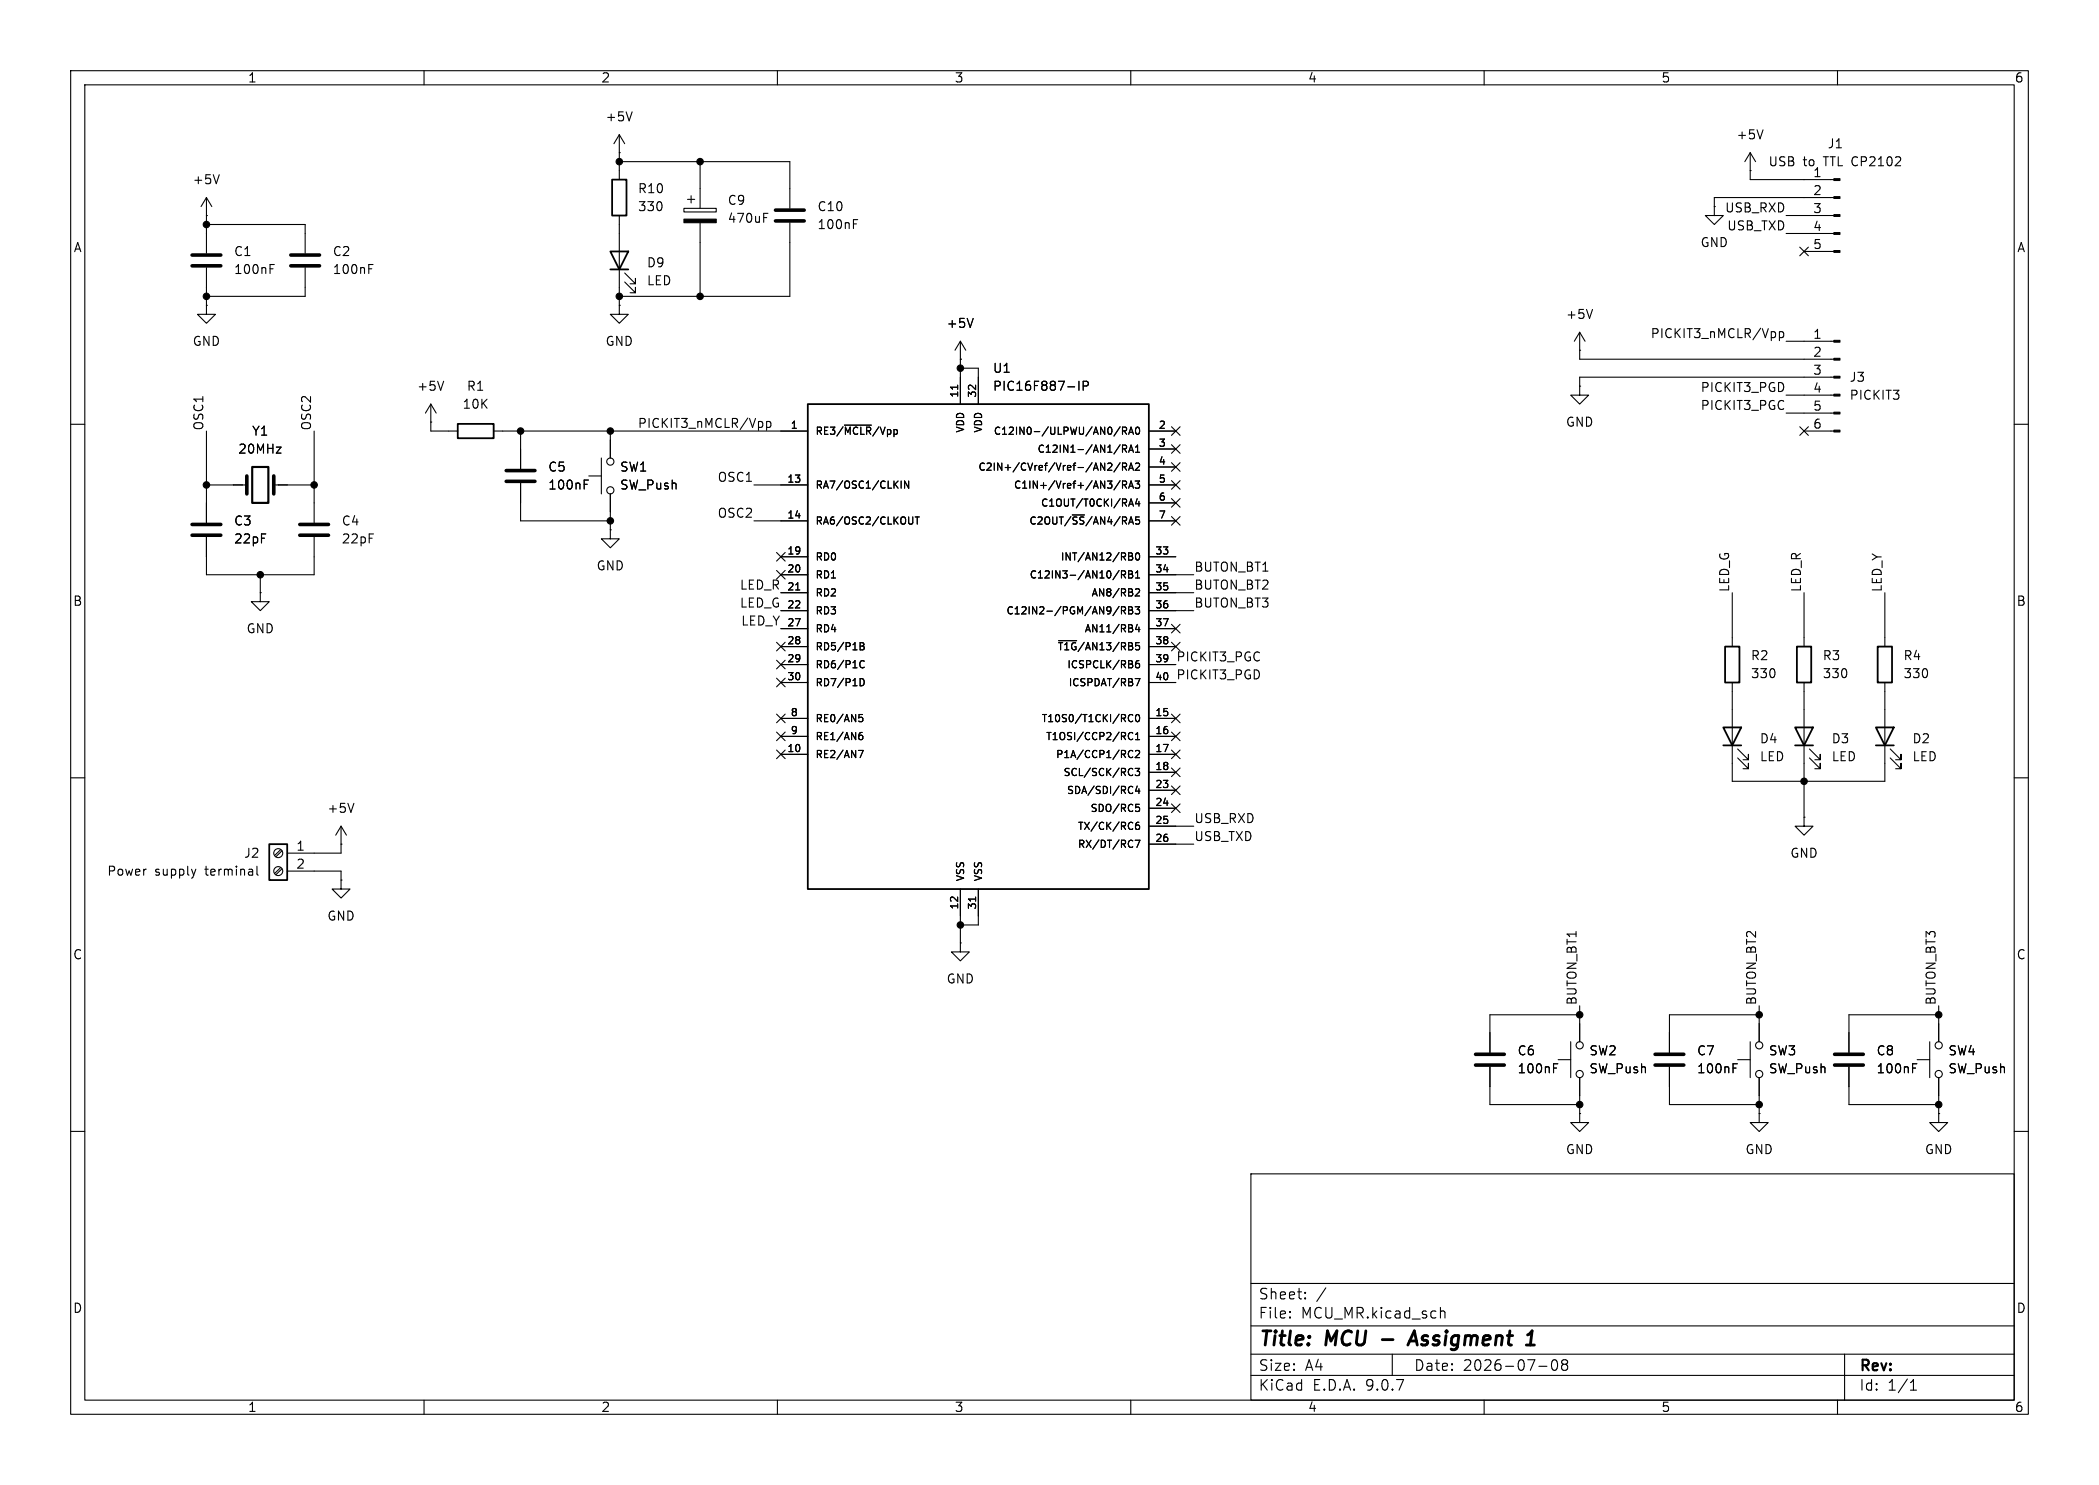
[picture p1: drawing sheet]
<svg xmlns="http://www.w3.org/2000/svg" width="297mm" height="210mm" viewBox="0 0 297 210" stroke-linecap="round" stroke-linejoin="round" font-family="sans-serif">
<g fill="none" stroke="#000" stroke-width=".15">
<path d="M10 10h277v190h-277zM12 12h273v186h-273zM60 10v2M87.6 19.1v6.3M87.6 19.1l-.7 1.2M87.6 19.1l.8 1.2M89.4 15.8l-.4 1.3M110 10v2M160 10v2M210 10v2M249.5 18.4l-.5 1.2M260 10v2"/>
<path d="M29.2 30.5h.1M29.2 27.9v7.9M29.2 37.8v5.4M29.2 31.8h14v4M29.2 27.9l-.8 1.3M29.2 27.9l.8 1.3M31 24.7l-.4 1.3M38.2 38h.4M38.2 37.4h.6M43.2 37.8v4.1h-14M52.2 38h.4M52.2 37.4h.6"/>
<path d="M87.6 21.6h.1M87.6 30.5v12.7M87.6 22.9h24.2v6.6M88.4 39.9l1.5 1.5v-.8v.8h-.7M88.4 38.6l1.5 1.5v-.7v.7h-.7M96.8 29.5h4.5v.5h-4.5zM97.3 28.2h1M97.8 27.7v1M99.1 22.9v6.6M99.1 31.5v10.4M108.1 30.8h.4M108.1 30.2h.6"/>
<path d="M111.8 31.5v10.4h-24.2M120.8 31.7h.4M120.8 31.1h.6M242.6 29.2v1.3h1.2l-1.2 1.3-1.3-1.3h1.3M242.6 29.2h.1M247.6 24.1h.1M247.6 21.6l-.7 1.3M247.6 21.6l.8 1.3M247.6 21.6v3.8h11.9M252.7 30.5h6.8M252.7 33h6.8M254.7 35l1.2 1.2"/>
<path d="M255.3 35.6h4.2M255.9 35l-1.2 1.2M259.5 27.9h-16.9v1.3M29.2 43.2v1.3h1.3l-1.3 1.2-1.3-1.2h1.3M29.2 43.2h.1M61 59.7h.1M61 57.2v3.8h3.8M61 57.2l-.8 1.2M61 57.2l.7 1.2M62.8 53.9l-.4 1.3M87.6 43.2v1.3h1.3l-1.3 1.2-1.2-1.2h1.2M87.6 43.2h.1"/>
<path d="M108.5 59.6v1.3M108.5 59.7l.3-.1 .3 .2v.4l-.1 .2h-.5M135.5 54.5v.6M135.9 50.8h.1M135.9 48.3v8.9M135.9 52.1h2.5v5.1M135.9 48.3l-.8 1.2M135.9 48.3l.8 1.2M137.7 45l-.4 1.3M152.7 53.9v1.3M153.3 54.6l.6-.1 .1-.2-.1-.3-.1-.1h-.5v1.3M223.5 49.5h.1"/>
<path d="M223.5 54.6v1.3h1.3l-1.3 1.3-1.3-1.3h1.3M223.5 54.6h.1M223.5 47v3.8h36M223.5 47l-.7 1.3M223.5 47l.8 1.3M225.3 43.8l-.4 1.2M251.8 46.9v1.3M251.8 47l.3-.1 .3 .2v.4l-.1 .2h-.5M252.7 48.3h6.8M252.7 55.9h6.8M252.7 58.4h6.8M259.5 53.3h-36v1.3"/>
<path d="M10 60h2M29.2 68.6h5.7M29.2 61v12.9M29.2 75.9v5.4h15.2v-5.4M38.7 68.6h5.7M44.4 61v12.9M69.8 61h44.5M73.7 61v5.3M73.7 68.3v5.4h12.7M82.7 68.5h.4M82.7 67.9h.6M83.3 67.3h1.8"/>
<path d="M85.1 64.8v5.1M86.4 74.9v1.3h1.2l-1.2 1.3-1.3-1.3h1.3M86.4 74.9h.1M86.4 61v3.8M86.4 69.9v5M106.7 68.6h7.6M106.7 73.7h7.6M109.9 78.1l1.2 1.2M110.5 78.7h3.8M111.1 78.1l-1.2 1.2M119.5 60.1h3.8M127.5 68v1"/>
<path d="M128.6 68v1l-.6-1v1M129.2 73.1v.8l-.1 .2h-.3M129.5 73.1h.6M129.8 73.1v1M151.7 72.8h1.8M156.8 65.6l.3-.1 .2 .3-.6 .7h.6M158.5 60.4l-.9 1.3M158.5 62.9l-.9 1.3M158.5 65.4l-.9 1.3M158.5 68l-.9 1.3M158.8 60.9h.5l.1-.2v-.2l-.6-.1v1M158.8 66h.5l.1-.2v-.2l-.6-.1v1"/>
<path d="M158.8 63.5l.5-.1 .1-.1v-.3l-.6-.1v1.1M158.8 68.6l.5-.1 .1-.1v-.3l-.6-.1v1M159.1 60.9l.3 .5M159.1 63.5l.3 .5M159.1 66l.3 .5M159.1 68.6l.3 .4M159.7 61.4l.3-1 .4 1M159.7 64l.3-1.1 .4 1.1M159.7 66.5l.3-1 .4 1M159.7 69l.3-1 .4 1M159.7 71.6l.3-1 .4 1M159.7 78.2l.5 .1v.2l-.2 .2"/>
<path d="M159.7 78.7h.3M159.8 61.1h.5M159.8 63.7h.5M159.8 66.2h.5M159.8 68.8h.5M159.8 71.3h.5M160 78.7l.3 .2-.1 .2-.5 .1M160.6 68h.7l-.4 .4 .3 .1v.4l-.1 .1-.5-.1M160.7 65.6l.4-.1 .2 .3-.7 .7h.7M160.7 64h.6M160.7 63.2l.3-.3v1.1M160.7 73.1h.5"/>
<path d="M160.8 60.5l.1-.1a.54 .54 0 0 1 .4 .5 .54 .54 0 0 1-.4 .5l-.1-.1-.1-.3zM160.8 78.3l.1-.1a.54 .54 0 0 1 .4 .5 .54 .54 0 0 1-.4 .5l-.1-.1-.1-.3zM160.9 70.5l-.2 .7h.6M161.1 73.5l.2 .2v.2l-.2 .2M161.2 70.9v.7M162.6 68.6h3.8M162.6 61h3.8M162.6 73.7h3.8M162.6 78.7h3.8M162.6 63.5h3.8M162.6 66h3.8M162.6 71.1h3.8"/>
<path d="M165.8 73.1l1.2 1.2M165.8 68l1.2 1.2M165.8 62.9l1.2 1.2M165.8 65.4l1.2 1.2M165.8 70.5l1.2 1.2M165.8 60.4l1.2 1.2M167 68l-1.2 1.2M167 62.9l-1.2 1.2M167 65.4l-1.2 1.2M167 70.5l-1.2 1.2M167 60.4l-1.2 1.2M167 73.1l-1.2 1.2"/>
<path d="M254.7 60.4l1.2 1.2M255.3 61h4.2M255.9 60.4l-1.2 1.2M285 60h2M36.8 83.8v1.3h1.3l-1.3 1.3-1.2-1.3h1.2M36.8 83.8h.1M36.8 81.3v2.5M109.9 80.7l1.2 1.2M109.9 95.9l1.2 1.2M109.9 90.8l1.2 1.2M109.9 93.4l1.2 1.2M110.5 81.3h3.8"/>
<path d="M110.5 83.8h3.8M110.5 86.4h3.8M110.5 88.9h3.8M110.5 91.4h3.8M110.5 94h3.8M110.5 96.5h3.8M111.1 80.7l-1.2 1.2M111.1 95.9l-1.2 1.2M111.1 90.8l-1.2 1.2M111.1 93.4l-1.2 1.2M112.6 83.4h.6M121.7 90.9h.3l.2 .2-.2 .3 .2 .1 .1 .2-.2 .2h-.4z"/>
<path d="M121.7 96a.51 .51 0 0 1 .6 .5 .51 .51 0 0 1-.6 .5M121.7 91.4h.3M121.7 94.2l.3 .2 .3-.1M122.3 93.5l-.3-.1-.3 .3M149.8 90.6h2.5M158.3 80.7l-.8 1.3M158.3 85.8l-.8 1.3M158.7 86.3h.5l.1-.2-.1-.2-.5-.1v1M158.7 81.3l.5-.1 .1-.1-.1-.3-.5-.1v1M158.9 81.3l.4 .4M158.9 86.3l.4 .5M159.7 80.7h.3l.2 .2-.2 .3 .2 .1 .1 .2-.2 .2h-.4z"/>
<path d="M159.7 85.8h.3l.2 .2-.2 .3 .2 .1 .1 .2-.2 .2h-.4zM159.7 81.2h.3M159.7 86.3h.3M160.6 96h.7l-.4 1M160.6 85.8h.7l-.4 .4 .3 .1v.4l-.1 .1-.5-.1M160.7 83.4l.4-.1 .2 .3-.7 .7h.7M160.7 81l.3-.3v1M160.7 81.7h.6M160.9 88.3l-.2 .7h.6M161.2 93.4l-.3 .1a.68 .68 0 0 0 0 .9l.3-.1 .1-.3-.2-.2h-.2l-.2 .2M161.2 88.7v.7M162.6 81.3h6.3"/>
<path d="M162.6 83.8h6.3M162.6 86.4h6.3M162.6 88.9h3.8M162.6 91.4h3.8M162.6 94h3.8M162.6 96.5h3.8M165.8 90.8l1.2 1.2M165.8 88.3l1.2 1.2M167 88.3l-1.2 1.2M167 90.8l-1.2 1.2M245.1 83.8v7.6M245.1 96.5v14h21.6v-14"/>
<path d="M255.3 83.8v7.6M255.3 96.5v19.1M266.7 83.8v7.6M10 110h2M48.3 119.4h.1M48.3 116.8v3.9h-7.7M48.3 116.8l.7 1.3M48.3 116.8l-.8 1.3M50.1 113.6l-.4 1.3M109.9 106.1l1.2 1.2M109.9 103.5l1.2 1.2M109.9 101l1.2 1.2"/>
<path d="M110.5 101.6h3.8M110.5 104.1h3.8M110.5 106.7h3.8M111.1 106.1l-1.2 1.2M111.1 103.5l-1.2 1.2M111.1 101l-1.2 1.2M121.5 106.1h.6l-.4 1M121.6 101h.4M121.6 101.5l.3-.1 .2 .2-.1 .4h-.4M121.6 104h.3l.2 .2-.1 .4h-.4M122 103.6h-.3l-.1 .2M159.8 107l.2 .1 .3-.1"/>
<path d="M160 108.7l.3 .1M160.1 111.2l.2 .1M160.1 116.3l.2 .1M160.3 101.1a.48 .48 0 0 0-.7 .4 .48 .48 0 0 0 .5 .6l.2-.1M160.3 103.7a.48 .48 0 0 0-.7 .3 .48 .48 0 0 0 .5 .6l.2-.1M160.3 106.2l-.3-.1-.2 .2M160.3 109.6l-.3 .1M160.3 112.1l-.2 .1M160.3 117.2l-.2 .1M160.6 108.7h.7l-.4 .4h.3v.5l-.1 .1-.5-.1M160.6 118.8h.7l-.4 1M160.7 104.6h.6"/>
<path d="M160.7 106.2l.4-.1 .2 .3-.7 .7h.7M160.7 103.9l.3-.3v1M160.7 113.7h.5M160.8 101.1l.1-.1a.54 .54 0 0 1 .4 .6 .54 .54 0 0 1-.4 .5l-.1-.1-.1-.3zM160.8 114.1h.3l.2 .2-.1 .4-.4 .1M160.9 111.2l-.2 .7h.6M161.2 116.3h-.3a.68 .68 0 0 0 0 1l.3-.1 .1-.3-.2-.2h-.3l-.1 .2M161.2 111.5v.7M162.6 101.6h3.8M162.6 104.1h3.8M162.6 106.7h3.8M162.6 109.2h3.8"/>
<path d="M162.6 111.8h3.8M162.6 114.3h3.8M162.6 116.8h6.3M162.6 119.4h6.3M165.8 113.7l1.2 1.2M165.8 103.5l1.2 1.2M165.8 101l1.2 1.2M165.8 106.1l1.2 1.2M165.8 111.2l1.2 1.2M165.8 108.6l1.2 1.2M167 103.5l-1.2 1.2M167 101l-1.2 1.2"/>
<path d="M167 106.1l-1.2 1.2M167 111.2l-1.2 1.2M167 108.6l-1.2 1.2M167 113.7l-1.2 1.2M245.9 107.2l1.5 1.5v-.7v.7h-.8M245.9 105.9l1.5 1.5v-.7v.7h-.8M255.3 115.6v1.2h1.2l-1.2 1.3-1.3-1.3h1.3M255.3 115.6h.1M256 107.2l1.6 1.5v-.7v.7h-.8M256 105.9l1.6 1.5v-.7v.7h-.8M267.5 107.2l1.5 1.5v-.7v.7h-.8M267.5 105.9l1.5 1.5v-.7v.7h-.8"/>
<path d="M285 110h2M27.7 122.9l-.3 .9M36.4 122.5v1.1l.1 .2M39.7 120.1l-.8 .9M39.7 122.7l-.8 .8M39.9 120.3l-.9 .9M39.9 122.9l-.9 .8M40.6 123.2h7.7v1.3M48.3 124.5v1.2h-1.3l1.3 1.3 1.2-1.3h-1.2M48.3 124.5h.1M135.9 133.4v1.2h1.3l-1.3 1.3-1.3-1.3h1.3M135.9 133.4h.1"/>
<path d="M135.9 125.7v7.7M138 126.9v.5M138.4 125.7v5.1h-2.5M210.8 150.9v5.3h12.7M219.8 151h.4M219.8 150.4h.6M220.5 149.9h1.7M222.2 147.3v5.1M223.5 157.5v1.3h1.3l-1.3 1.2-1.3-1.2h1.3M223.5 157.5h.1M223.5 142.2v5.1M223.5 152.4v5.1"/>
<path d="M223.5 143.5h-12.7v5.3M236.2 150.9v5.3h12.7M245.2 151h.4M245.2 150.4h.6M245.9 149.9h1.7M247.6 147.3v5.1M248.9 157.5v1.3h1.3l-1.3 1.2-1.3-1.2h1.3M248.9 157.5h.1M248.9 143.5h-12.7v5.3M248.9 142.2v5.1M248.9 152.4v5.1M261.6 150.9v5.3h12.7"/>
<path d="M270.6 151h.4M270.6 150.4h.6M271.3 149.9h1.7M273 147.3v5.1M274.3 157.5v1.3h1.3l-1.3 1.2-1.3-1.2h1.3M274.3 157.5h.1M274.3 143.5h-12.7v5.3M274.3 142.2v5.1M274.3 152.4v5.1M10 160h2M177 166h108v32h-108zM285 160h2"/>
<path d="M60 198v2M110 198v2M160 198v2M177 194.5h108M177 191.5h108M177 187.5h108M177 181.5h108M182.5 186.3h.1l-.1 .1M182.5 186.3v.1M182.5 185.5v.1M182.5 185.5h.1l-.1 .1M184.7 183.6v.1"/>
<path d="M184.7 183.6h-.1l.1 .1M184.7 182.8v.1M184.7 182.8h-.1l.1 .1M187.6 182.1l-1.3 2M197 191.5v3M203.8 184.9v1.5M203.8 185.5a.37 .37 0 0 1 .7 .1v.8M210 198v2M217.7 193.2h1.2M219.7 192.4a.36 .36 0 0 1 .3-.1 .36 .36 0 0 1 .3 .3 .77 .77 0 0 1-.4 1.2 .91 .91 0 0 1-.2-1.4zM221.2 192.9h-.1a.31 .31 0 0 1-.1-.4 .31 .31 0 0 1 .2-.2l.5 .1a.31 .31 0 0 1 .1 .3 .31 .31 0 0 1-.3 .2M221.2 192.9l-.2 .3v.5l.2 .1 .5-.1 .1-.2-.1-.4-.2-.2"/>
<path d="M221.2 192.9h.3M260 198v2M261 191.5v6.5M270.3 196.6h.9M270.3 195.5l.4-.4v1.5"/>
<circle cx="86.4" cy="69.3" r=".51"/>
<circle cx="86.4" cy="65.3" r=".51"/>
<circle cx="39.4" cy="120.6" r=".63"/>
<circle cx="39.4" cy="123.2" r=".63"/>
<circle cx="223.5" cy="151.9" r=".51"/>
<circle cx="223.5" cy="147.8" r=".51"/>
<circle cx="248.9" cy="151.9" r=".51"/>
<circle cx="248.9" cy="147.8" r=".51"/>
<circle cx="274.3" cy="147.8" r=".51"/>
<circle cx="274.3" cy="151.9" r=".51"/>
</g>
<path d="M195.6 189.4h1.5M199.2 190.2l.9-2 .4 2M199.5 189.6h.9M216 190.2h1.1M216.6 188.5l.2-.3-.3 2" fill="none" stroke="#000" stroke-width=".4"/>
<g fill="none" stroke="#000" stroke-width=".51">
<path d="M27.2 36.1h4M27.2 37.6h4M41.1 36.1h4.1M41.1 37.6h4.1M109.7 29.7h4.1M109.7 31.2h4.1M27.2 74.2h4M27.2 75.7h4M34.9 67.3v2.6M38.7 67.3v2.6M42.4 74.2h4.1M42.4 75.7h4.1"/>
<path d="M71.6 66.5h4.1M71.6 68.1h4.1M208.8 149.1h4.1M208.8 150.6h4.1M234.2 149.1h4.1M234.2 150.6h4.1M259.6 149.1h4.1M259.6 150.6h4.1"/>
</g>
<path d="M35.7 66h2.3v5.1h-2.3z" fill="none" stroke="#000" stroke-width=".3"/>
<g fill="none" stroke="#000" stroke-width=".25">
<path d="M86.4 35.6h2.5l-1.3 2.5zM86.4 38.1h2.5M86.6 25.4h2v5.1h-2zM64.8 59.9h5v2.1h-5zM114.3 57.2h48.3v68.5h-48.3zM244.1 91.4h2v5.1h-2zM254.3 91.4h2v5.1h-2zM265.7 91.4h2v5.1h-2zM38.1 119.4h2.5v5.1h-2.5zM243.8 102.9h2.6l-1.3 2.5zM243.8 105.4h2.6M254 102.9h2.5l-1.2 2.5z"/>
<path d="M254 105.4h2.5M265.4 102.9h2.6l-1.3 2.5zM265.4 105.4h2.6"/>
</g>
<g fill="#000" stroke="#000" stroke-width=".15">
<path d="M96.8 31h4.5v.5h-4.5zM259.5 25.3h.8v.2h-.8zM259.5 27.8h.8v.3h-.8zM259.5 30.4h.8v.2h-.8zM259.5 32.9h.8v.2h-.8zM259.5 35.4h.8v.3h-.8zM259.5 48.1h.8v.3h-.8zM259.5 50.7h.8v.2h-.8zM259.5 53.2h.8v.3h-.8zM259.5 55.8h.8v.2h-.8zM259.5 58.3h.8v.2h-.8zM259.5 60.8h.8v.3h-.8z"/>
<circle cx="29.2" cy="31.8" r=".46"/>
<circle cx="87.6" cy="22.9" r=".46"/>
<circle cx="99.1" cy="22.9" r=".46"/>
<circle cx="29.2" cy="41.9" r=".46"/>
<circle cx="87.6" cy="41.9" r=".46"/>
<circle cx="99.1" cy="41.9" r=".46"/>
<circle cx="135.9" cy="52.1" r=".46"/>
<circle cx="29.2" cy="68.6" r=".46"/>
<circle cx="44.4" cy="68.6" r=".46"/>
<circle cx="73.7" cy="61" r=".46"/>
<circle cx="86.4" cy="73.7" r=".46"/>
<circle cx="86.4" cy="61" r=".46"/>
<circle cx="36.8" cy="81.3" r=".46"/>
<circle cx="255.3" cy="110.5" r=".46"/>
<circle cx="135.9" cy="130.8" r=".46"/>
<circle cx="223.5" cy="156.2" r=".46"/>
<circle cx="223.5" cy="143.5" r=".46"/>
<circle cx="248.9" cy="156.2" r=".46"/>
<circle cx="248.9" cy="143.5" r=".46"/>
<circle cx="274.3" cy="156.2" r=".46"/>
<circle cx="274.3" cy="143.5" r=".46"/>
</g>
<g font-size="2.8">
<text x="178" y="190.9">Title:</text>
<text x="187.7" y="190.9">MCU</text>
<text x="201.2" y="190.9">Assigment</text>
</g>
<g font-size="2.1">
<text x="178" y="184">Sheet:</text>
<text x="178" y="186.7">File:</text>
<text x="184.1" y="186.7">MCU_MR.kicad_sch</text>
<text x="178" y="196.9">KiCad</text>
<text x="178" y="194.1">Size:</text>
<text x="184.7" y="194.1">A4</text>
<text x="185.7" y="196.9">E.D.A.</text>
<text x="193.3" y="196.9">9.0.7</text>
<text x="200" y="194.1">Date:</text>
<text x="207" y="194.1">2026-07-08</text>
<text x="263" y="194.3">Rev:</text>
<text x="263" y="196.9">Id:</text>
<text x="267.1" y="196.9">1/1</text>
</g>
<g font-size="1.8">
<text x="35" y="11.9">1</text>
<text x="85" y="11.9">2</text>
<text x="135" y="11.9">3</text>
<text x="185" y="11.9">4</text>
<text x="235" y="11.9">5</text>
<text x="285" y="11.9">6</text>
<text x="85.6" y="17.4">+5V</text>
<text x="245.6" y="19.9">+5V</text>
<text x="250.1" y="23.7">USB</text>
<text x="255.1" y="23.7">to</text>
<text x="258.2" y="23.7">TTL CP2102</text>
<text x="258.5" y="21.2">J1</text>
<text x="27.2" y="26.3">+5V</text>
<text x="90.2" y="27.5">R10</text>
<text x="102.9" y="29.2">C9</text>
<text x="256.5" y="25.1">1</text>
<text x="256.5" y="27.7">2</text>
<text x="10.3" y="35.9">A</text>
<text x="90.2" y="30.1">330</text>
<text x="102.9" y="31.7">470uF</text>
<text x="115.6" y="32.6">100nF</text>
<text x="115.6" y="30.1">C10</text>
<text x="240.5" y="35.2">GND</text>
<text x="244" y="30.1">USB_RXD</text>
<text x="244.3" y="32.7">USB_TXD</text>
<text x="256.5" y="30.2">3</text>
<text x="256.5" y="32.8">4</text>
<text x="256.5" y="35.3">5</text>
<text x="285.3" y="35.9">A</text>
<text x="33" y="36.4">C1</text>
<text x="33" y="39">100nF</text>
<text x="47" y="36.4">C2</text>
<text x="47" y="39">100nF</text>
<text x="91.4" y="38">D9</text>
<text x="91.4" y="40.6">LED</text>
<text x="133.9" y="46.6">+5V</text>
<text x="221.5" y="45.3">+5V</text>
<text x="233.5" y="47.9">PICKIT3_nMCLR/Vpp</text>
<text x="27.2" y="49.1">GND</text>
<text x="85.6" y="49.1">GND</text>
<text x="140.4" y="52.9">U1</text>
<text x="256.5" y="48">1</text>
<text x="256.5" y="50.5">2</text>
<text x="256.5" y="53.1">3</text>
<text x="58.9" y="55.5">+5V</text>
<text x="65.4" y="58">10K</text>
<text x="66" y="55.5">R1</text>
<text x="140.4" y="55.5">PIC16F887-IP</text>
<text x="240.6" y="58.1">PICKIT3_PGC</text>
<text x="240.6" y="55.5">PICKIT3_PGD</text>
<text x="256.5" y="55.6">4</text>
<text x="256.5" y="58.2">5</text>
<text x="261.6" y="54.2">J3</text>
<text x="261.6" y="56.7">PICKIT3</text>
<text x="28.9" y="61" transform="rotate(-90 28.9 61)">OSC1</text>
<text x="33.6" y="64.4">20MHz</text>
<text x="35.6" y="61.8">Y1</text>
<text x="44.1" y="61" transform="rotate(-90 44.1 61)">OSC2</text>
<text x="90.2" y="60.6">PICKIT3_nMCLR/Vpp</text>
<text x="221.5" y="60.6">GND</text>
<text x="256.5" y="60.7">6</text>
<text x="77.5" y="66.9">C5</text>
<text x="77.5" y="69.4">100nF</text>
<text x="87.6" y="66.9">SW1</text>
<text x="87.6" y="69.4">SW_Push</text>
<text x="101.5" y="68.2">OSC1</text>
<text x="33" y="74.5">C3</text>
<text x="33" y="77.1">22pF</text>
<text x="48.3" y="74.5">C4</text>
<text x="48.3" y="77.1">22pF</text>
<text x="101.5" y="73.3">OSC2</text>
<text x="84.3" y="80.9">GND</text>
<text x="104.6" y="83.5">LED_R</text>
<text x="168.9" y="83.5">BUTON_BT2</text>
<text x="168.9" y="80.9">BUTON_BT1</text>
<text x="244.8" y="83.8" transform="rotate(-90 244.8 83.8)">LED_G</text>
<text x="254.9" y="83.8" transform="rotate(-90 254.9 83.8)">LED_R</text>
<text x="266.4" y="83.8" transform="rotate(-90 266.4 83.8)">LED_Y</text>
<text x="10.3" y="85.9">B</text>
<text x="34.8" y="89.8">GND</text>
<text x="104.6" y="86">LED_G</text>
<text x="104.8" y="88.6">LED_Y</text>
<text x="168.9" y="86">BUTON_BT3</text>
<text x="285.3" y="85.9">B</text>
<text x="166.4" y="93.6">PICKIT3_PGC</text>
<text x="247.7" y="93.6">R2</text>
<text x="257.8" y="93.6">R3</text>
<text x="269.2" y="93.6">R4</text>
<text x="166.4" y="96.2">PICKIT3_PGD</text>
<text x="247.7" y="96.1">330</text>
<text x="257.8" y="96.1">330</text>
<text x="269.2" y="96.1">330</text>
<text x="248.9" y="105.3">D4</text>
<text x="248.9" y="107.9">LED</text>
<text x="259.1" y="105.3">D3</text>
<text x="259.1" y="107.9">LED</text>
<text x="270.5" y="105.3">D2</text>
<text x="270.5" y="107.9">LED</text>
<text x="46.2" y="115.2">+5V</text>
<text x="168.9" y="119">USB_TXD</text>
<text x="168.9" y="116.5">USB_RXD</text>
<text x="15.1" y="124.1">Power</text>
<text x="21.9" y="124.1">supply</text>
<text x="29.2" y="124.1">terminal</text>
<text x="34.4" y="121.5">J2</text>
<text x="41.8" y="120.4">1</text>
<text x="41.8" y="122.9">2</text>
<text x="253.2" y="121.5">GND</text>
<text x="46.2" y="130.4">GND</text>
<text x="10.3" y="135.9">C</text>
<text x="285.3" y="135.9">C</text>
<text x="133.9" y="139.3">GND</text>
<text x="223.2" y="142.2" transform="rotate(-90 223.2 142.2)">BUTON_BT1</text>
<text x="248.6" y="142.2" transform="rotate(-90 248.6 142.2)">BUTON_BT2</text>
<text x="274" y="142.2" transform="rotate(-90 274 142.2)">BUTON_BT3</text>
<text x="214.6" y="149.5">C6</text>
<text x="224.8" y="149.5">SW2</text>
<text x="240" y="149.5">C7</text>
<text x="250.2" y="149.5">SW3</text>
<text x="265.4" y="149.5">C8</text>
<text x="275.6" y="149.5">SW4</text>
<text x="214.6" y="152">100nF</text>
<text x="224.8" y="152">SW_Push</text>
<text x="240" y="152">100nF</text>
<text x="250.2" y="152">SW_Push</text>
<text x="265.4" y="152">100nF</text>
<text x="275.6" y="152">SW_Push</text>
<text x="221.5" y="163.4">GND</text>
<text x="246.9" y="163.4">GND</text>
<text x="272.3" y="163.4">GND</text>
<text x="10.3" y="185.9">D</text>
<text x="285.3" y="185.9">D</text>
<text x="35" y="199.9">1</text>
<text x="85" y="199.9">2</text>
<text x="135" y="199.9">3</text>
<text x="185" y="199.9">4</text>
<text x="235" y="199.9">5</text>
<text x="285" y="199.9">6</text>
</g>
<g font-size="1.4">
<text x="135.6" y="56.3" transform="rotate(-90 135.6 56.3)">11</text>
<text x="138.2" y="56.3" transform="rotate(-90 138.2 56.3)">32</text>
<text x="111.8" y="60.7">1</text>
<text x="115.3" y="61.7">RE3/~{MCLR}/Vpp</text>
<text x="136.6" y="61.3" transform="rotate(-90 136.6 61.3)">VDD</text>
<text x="139.2" y="61.3" transform="rotate(-90 139.2 61.3)">VDD</text>
<text x="140.5" y="61.7">C12IN0-/ULPWU/AN0/RA0</text>
<text x="146.7" y="64.2">C12IN1-/AN1/RA1</text>
<text x="163.9" y="60.7">2</text>
<text x="163.9" y="63.2">3</text>
<text x="163.9" y="65.8">4</text>
<text x="111.3" y="68.3">13</text>
<text x="115.3" y="69.3">RA7/OSC1/CLKIN</text>
<text x="138.3" y="66.8">C2IN+/CVref/Vref-/AN2/RA2</text>
<text x="143.3" y="69.3">C1IN+/Vref+/AN3/RA3</text>
<text x="147.2" y="71.9">C1OUT/T0CKI/RA4</text>
<text x="163.9" y="68.3">5</text>
<text x="163.9" y="70.9">6</text>
<text x="111.3" y="73.4">14</text>
<text x="115.3" y="74.4">RA6/OSC2/CLKOUT</text>
<text x="145.5" y="74.4">C2OUT/~{SS}/AN4/RA5</text>
<text x="163.9" y="73.4">7</text>
<text x="111.3" y="78.5">19</text>
<text x="111.3" y="81">20</text>
<text x="111.3" y="83.6">21</text>
<text x="115.3" y="79.5">RD0</text>
<text x="115.3" y="82">RD1</text>
<text x="145.6" y="82">C12IN3-/AN10/RB1</text>
<text x="150" y="79.5">INT/AN12/RB0</text>
<text x="163.4" y="78.5">33</text>
<text x="163.4" y="81">34</text>
<text x="163.4" y="83.6">35</text>
<text x="111.3" y="86.1">22</text>
<text x="111.3" y="88.6">27</text>
<text x="115.3" y="84.6">RD2</text>
<text x="115.3" y="87.1">RD3</text>
<text x="115.3" y="89.6">RD4</text>
<text x="142.3" y="87.1">C12IN2-/PGM/AN9/RB3</text>
<text x="153.4" y="89.6">AN11/RB4</text>
<text x="154.3" y="84.6">AN8/RB2</text>
<text x="163.4" y="86.1">36</text>
<text x="163.4" y="88.6">37</text>
<text x="111.3" y="91.2">28</text>
<text x="111.3" y="93.7">29</text>
<text x="115.3" y="92.2">RD5/P1B</text>
<text x="115.3" y="94.7">RD6/P1C</text>
<text x="149.5" y="92.2">~{T1G}/AN13/RB5</text>
<text x="150.9" y="94.7">ICSPCLK/RB6</text>
<text x="163.4" y="91.2">38</text>
<text x="163.4" y="93.7">39</text>
<text x="111.3" y="96.3">30</text>
<text x="111.8" y="101.3">8</text>
<text x="115.3" y="97.3">RD7/P1D</text>
<text x="151.1" y="97.3">ICSPDAT/RB7</text>
<text x="163.4" y="96.3">40</text>
<text x="163.4" y="101.3">15</text>
<text x="111.3" y="106.4">10</text>
<text x="111.8" y="103.9">9</text>
<text x="115.3" y="102.3">RE0/AN5</text>
<text x="115.3" y="104.9">RE1/AN6</text>
<text x="115.3" y="107.4">RE2/AN7</text>
<text x="147.3" y="102.3">T10S0/T1CKI/RC0</text>
<text x="147.9" y="104.9">T1OSI/CCP2/RC1</text>
<text x="149.3" y="107.4">P1A/CCP1/RC2</text>
<text x="163.4" y="103.9">16</text>
<text x="163.4" y="106.4">17</text>
<text x="150.4" y="110">SCL/SCK/RC3</text>
<text x="150.8" y="112.5">SDA/SDI/RC4</text>
<text x="163.4" y="109">18</text>
<text x="163.4" y="111.5">23</text>
<text x="152.4" y="117.6">TX/CK/RC6</text>
<text x="154.2" y="115">SDO/RC5</text>
<text x="163.4" y="114">24</text>
<text x="163.4" y="116.6">25</text>
<text x="163.4" y="119.1">26</text>
<text x="136.6" y="124.7" transform="rotate(-90 136.6 124.7)">VSS</text>
<text x="139.2" y="124.7" transform="rotate(-90 139.2 124.7)">VSS</text>
<text x="152.4" y="120.1">RX/DT/RC7</text>
<text x="135.6" y="128.7" transform="rotate(-90 135.6 128.7)">12</text>
<text x="138.2" y="128.7" transform="rotate(-90 138.2 128.7)">31</text>
</g>
</svg>
